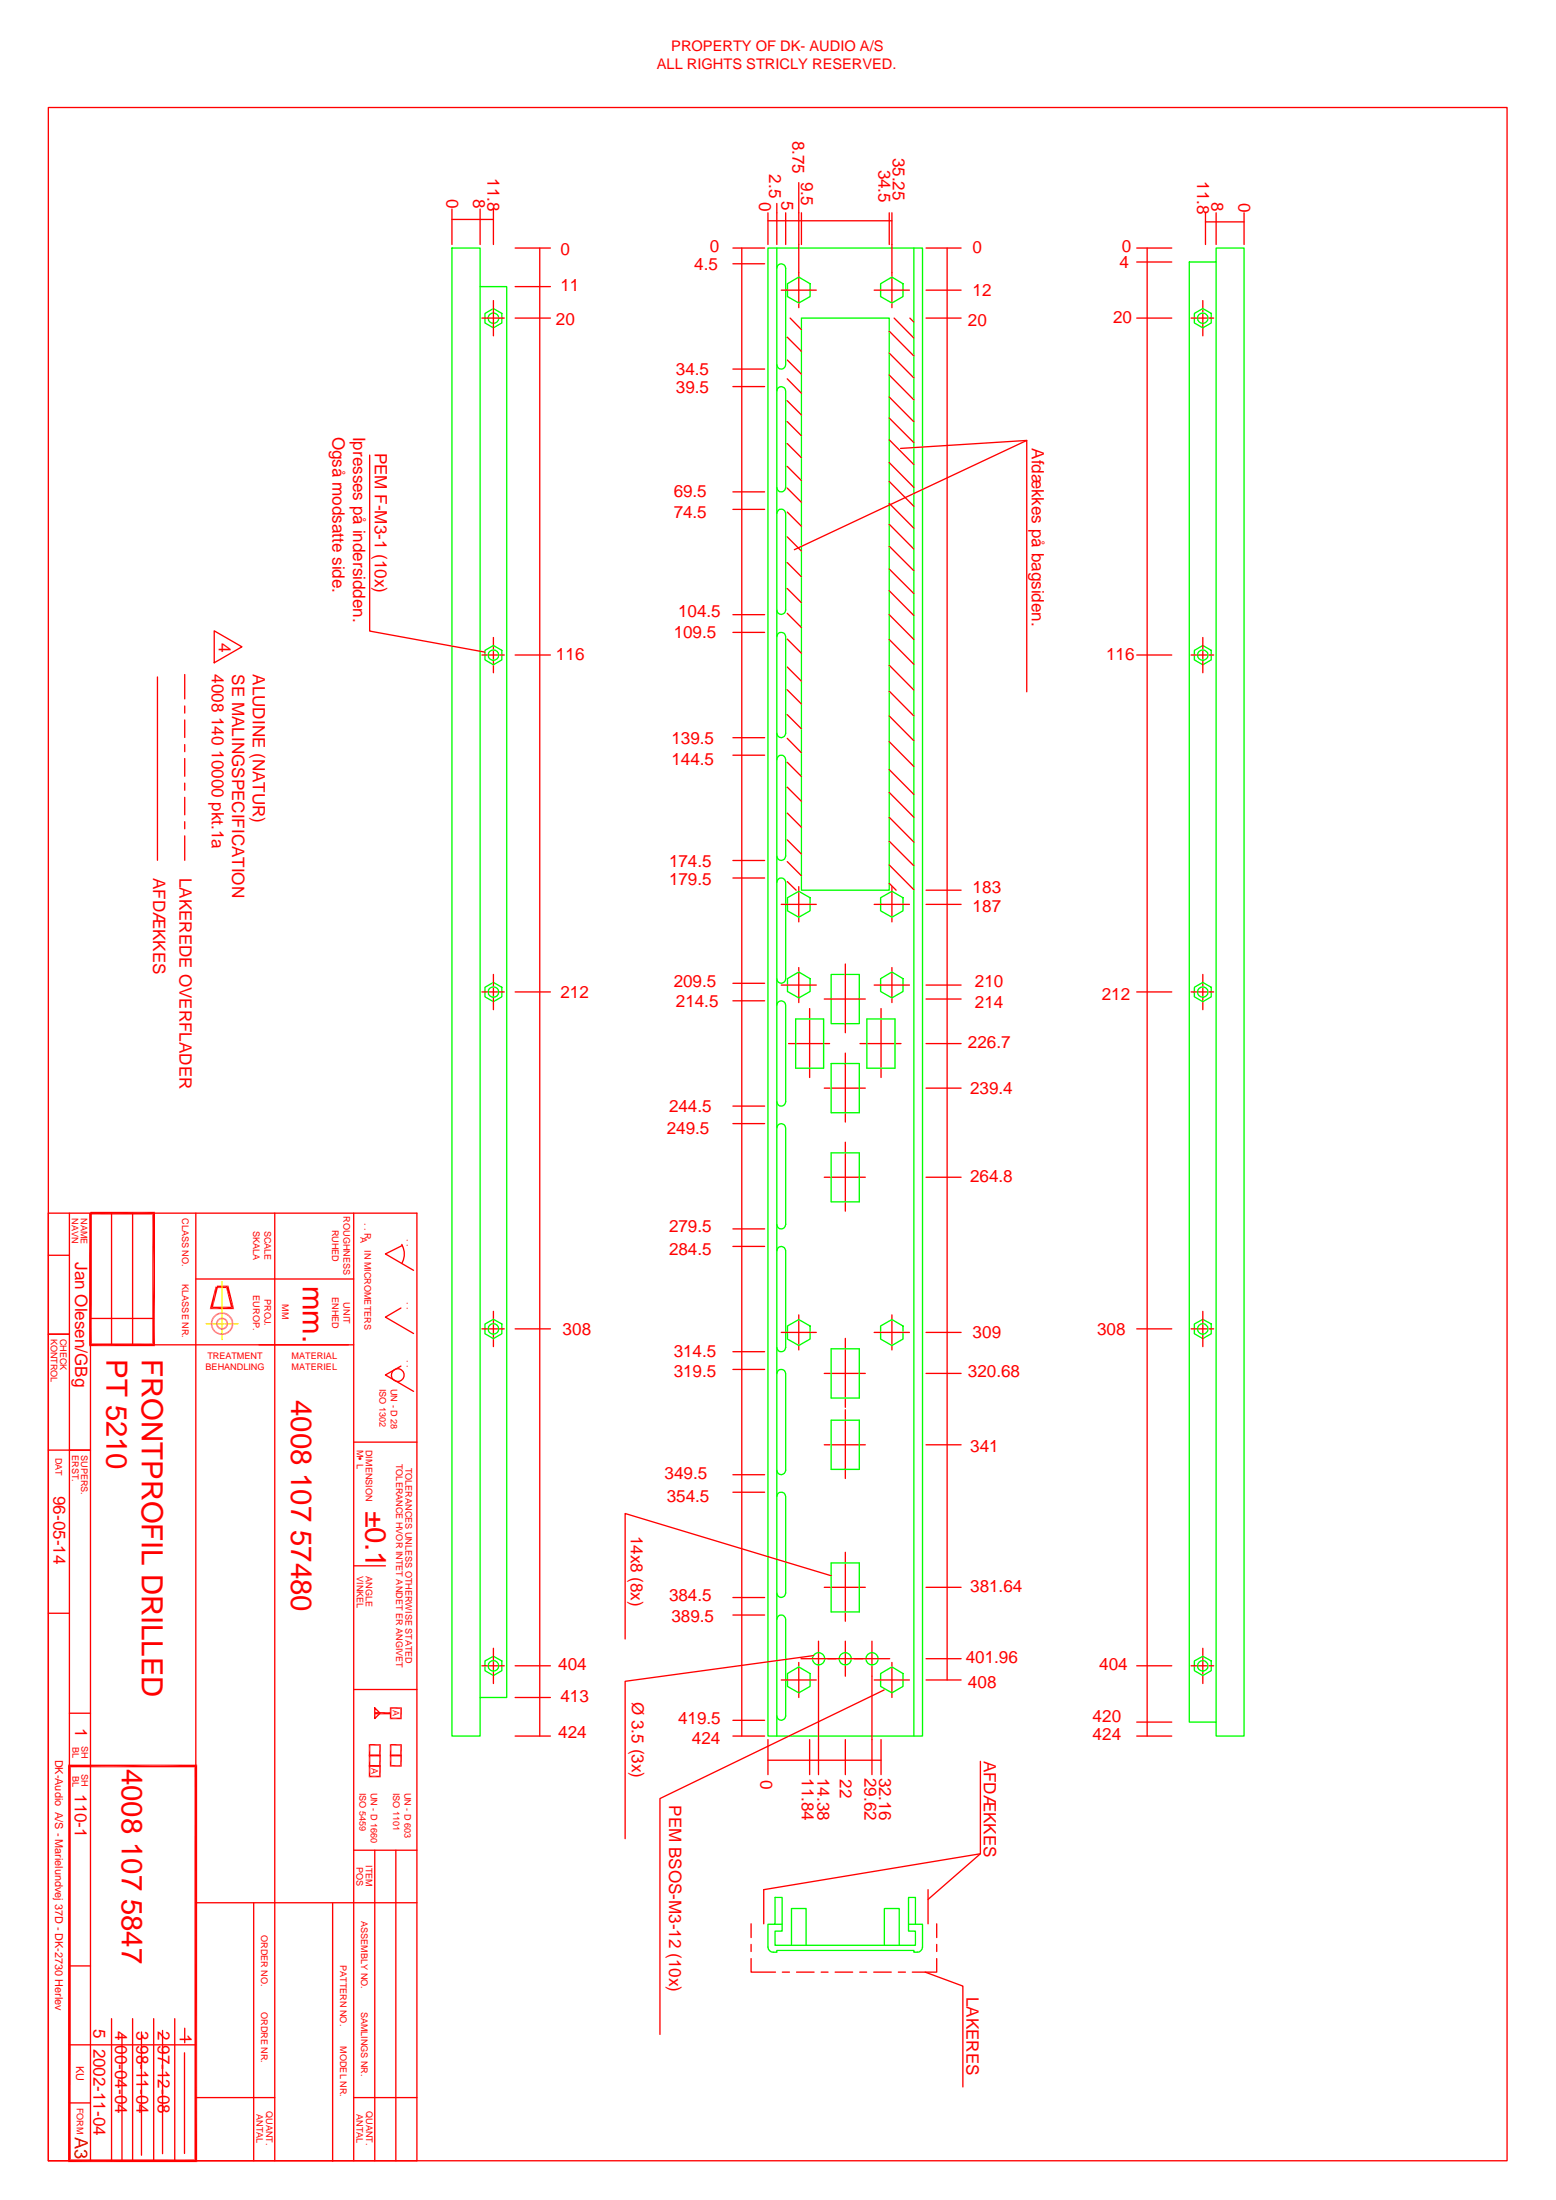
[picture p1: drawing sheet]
<svg xmlns="http://www.w3.org/2000/svg" width="297mm" height="420mm" viewBox="0 0 297 420" stroke-linecap="round" stroke-linejoin="round" font-family="sans-serif">
<g fill="none" stroke="#f00" stroke-width=".25">
<path d="M9.2 231.7v181M37.4 231.7v181M67.5 231.7v181M76.7 237.7a3.7 3.7 0 0 1 0 3.6M76.8 237.9l-3.2 1.6 5.4 3.1M9.2 254.8h4.1M17.3 256.8h50.2M17.3 251.8h12M76.5 249.8l-2.9 1.7 5.4 3.2M13.3 276.9h4M74.8 263.2a1.23 1.23 0 0 1 1.1-1.8 1.23 1.23 0 0 1 1.1 1.7 1.23 1.23 0 0 1-2.1 .3M76.5 260.9l-2.9 1.7 5.4 3.1"/>
<path d="M67.5 299h6.1M13.3 390.5h24.1"/>
</g>
<path d="M74.4 328.2h2.3" fill="none" stroke="#f00" stroke-width=".3"/>
<path d="M74.7 328h1.7l-2 .3z" fill="#f00"/>
<path d="M74.6 326.1v2.2" fill="none" stroke="#f00" stroke-width=".3"/>
<path d="M74.4 326.1l.3 .2v1.7z" fill="#f00"/>
<path d="M74.4 326.2h2.3" fill="none" stroke="#f00" stroke-width=".3"/>
<path d="M74.7 326.3l2-.2-.3 .2z" fill="#f00"/>
<path d="M76.6 326.1v2.2" fill="none" stroke="#f00" stroke-width=".3"/>
<g fill="#f00">
<path d="M76.4 326.3l.3 2-.3-.3z"/>
<path d="M74.7 335.1h1.7l-2 .3z"/>
</g>
<path d="M74.4 335.3h2.3M76.6 333.1v2.3" fill="none" stroke="#f00" stroke-width=".3"/>
<path d="M74.7 333.4l2-.3-.3 .3z" fill="#f00"/>
<path d="M74.4 333.2h2.3M74.6 333.1v2.3" fill="none" stroke="#f00" stroke-width=".3"/>
<path d="M74.4 337.4l.3-.3h1.7z" fill="#f00"/>
<path d="M74.4 337.2h2.3" fill="none" stroke="#f00" stroke-width=".3"/>
<path d="M76.4 335.4l.3 2-.3-.3z" fill="#f00"/>
<path d="M76.6 335.1v2.3" fill="none" stroke="#f00" stroke-width=".3"/>
<path d="M74.7 335.4l2-.3-.3 .3z" fill="#f00"/>
<path d="M74.4 335.3h2.3" fill="none" stroke="#f00" stroke-width=".3"/>
<path d="M74.4 335.1l.3 .3v1.7z" fill="#f00"/>
<path d="M74.6 335.1v2.3" fill="none" stroke="#f00" stroke-width=".3"/>
<path d="M70.4 337.4l.3-.3h1.7z" fill="#f00"/>
<path d="M70.4 337.2h2.3" fill="none" stroke="#f00" stroke-width=".3"/>
<path d="M72.4 335.4l.3 2-.3-.3z" fill="#f00"/>
<path d="M72.5 335.1v2.3" fill="none" stroke="#f00" stroke-width=".3"/>
<path d="M70.7 335.4l2-.3-.3 .3z" fill="#f00"/>
<path d="M70.4 335.3h2.3" fill="none" stroke="#f00" stroke-width=".3"/>
<path d="M70.4 335.1l.3 .3v1.7z" fill="#f00"/>
<path d="M70.5 335.1v2.3" fill="none" stroke="#f00" stroke-width=".3"/>
<path d="M70.7 335.1h1.7l-2 .3z" fill="#f00"/>
<path d="M70.4 335.3h2.3M72.5 333.1v2.3" fill="none" stroke="#f00" stroke-width=".3"/>
<path d="M70.7 333.4l2-.3-.3 .3z" fill="#f00"/>
<path d="M70.4 333.2h2.3M70.4 339.3h2.3M70.5 333.1v2.3" fill="none" stroke="#f00" stroke-width=".3"/>
<path d="M70.4 339.4l.3-.3h1.7z" fill="#f00"/>
<path d="M70.4 337.2h2.3M70.5 337.1v2.3" fill="none" stroke="#f00" stroke-width=".3"/>
<path d="M70.7 337.4l2-.3-.3 .3z" fill="#f00"/>
<path d="M72.5 337.1v2.3" fill="none" stroke="#f00" stroke-width=".3"/>
<path d="M71.5 327.2h3" fill="none" stroke="#f00" stroke-width=".42"/>
<g fill="none" stroke="#f00" stroke-width=".25">
<path d="M9.2 231.7h70.4v181h-70.4M21.3 231.7v25.1M25.3 231.7v25.1M37.4 244.3h30.1M67.5 275.4h12.1M67.5 322.7h12.1M71.5 326.2l1.1 1-1.1 1zM67.5 353.4h12.1M71.5 353.4v59.3M75.6 353.4v59.3M37.4 363.4h42.2M48.4 363.4v49.3"/>
<path d="M63.5 363.5v49.2M37.4 400.6h15.1M67.5 400.6h12.1"/>
</g>
<g fill="#f00">
<path d="M17 231.7h.5v24.9z"/>
<path d="M17 231.7l.5 24.9-.5 .5z"/>
<path d="M17.5 256.6h11.6l-12.1 .5z"/>
<path d="M17 257.1l12.1-.5 .5 .5z"/>
<path d="M29.1 231.9l.5 25.2-.5-.5z"/>
<path d="M29.6 231.4v25.7l-.5-25.2z"/>
<path d="M17.3 231.9l12.3-.5-.5 .5z"/>
<path d="M17.3 231.4h12.3l-12.3 .5z"/>
<path d="M41.1 245.7l.5 .1-.9 3.8z"/>
<path d="M41.1 245.7l-.4 3.9-.7 .4z"/>
<path d="M40 250l.7-.4h3.4z"/>
<path d="M40 250l4.1-.4 .6 .4z"/>
<path d="M43.2 246l1.5 4-.6-.4z"/>
<path d="M43.6 245.5l1.1 4.5-1.5-4z"/>
<path d="M41.4 246l2.2-.5-.4 .5z"/>
<path d="M41.4 245.5h2.2l-2.2 .5z"/>
</g>
<g fill="none" stroke="#ff0" stroke-width=".25">
<path d="M39.4 252.8h.7M40.3 252.8h.2M40.6 252.8h.9M41.7 252.8h.1M42 252.8h.8M42.4 255.2v.6M42.4 244.8v.6M42.4 245.5v.2M42.4 245.8v.9M42.4 246.8v.2M42.4 247.2v.8M42.4 248.2v.2"/>
<path d="M42.4 248.5v.9M42.4 249.6v.1M42.4 249.9v.8M42.4 250.9v.1M42.4 251.2v.9M42.4 252.2v.2M42.4 252.6v.8M42.4 253.6v.1M42.4 253.9v.8M42.4 254.9v.2M43 252.8h.1M43.3 252.8h.9"/>
<path d="M44.3 252.8h.2M44.7 252.8h.7"/>
</g>
<path d="M13.3 231.7v181M9.2 276.9h8.1M9.2 308.1h4.1M13.3 337.3h4" fill="none" stroke="#f00" stroke-width=".25"/>
<g fill="#dd6e6e">
<path d="M42.4 254.7l.6 .2-.6 .1z"/>
<path d="M42.4 254.7l.5-.1 .1 .3z"/>
<path d="M42.9 254.6l.6 .1-.5 .2z"/>
<path d="M42.9 254.6l.4-.2 .2 .3z"/>
<path d="M43.3 254.4l.6-.1-.4 .4z"/>
<path d="M43.3 254.4l.4-.3 .2 .2z"/>
<path d="M43.7 254.1l.6-.2-.4 .4z"/>
<path d="M44 253.7l.3 .2-.6 .2z"/>
<path d="M44 253.7l.5-.3-.2 .5z"/>
<path d="M44.2 253.3l.3 .1-.5 .3z"/>
<path d="M44.5 252.8v.6l-.3-.1z"/>
<path d="M44.2 252.8h.3l-.3 .5z"/>
<path d="M44.5 252.2v.6h-.3z"/>
<path d="M44.2 252.3l.3-.1-.3 .6z"/>
<path d="M44.3 251.7l.2 .5-.3 .1z"/>
<path d="M44 251.9l.3-.2-.1 .6z"/>
<path d="M43.9 251.3l.4 .4-.3 .2z"/>
<path d="M43.7 251.5l.2-.2 .1 .6z"/>
<path d="M43.5 250.9l.4 .4-.2 .2z"/>
<path d="M43.5 250.9l.2 .6-.4-.3z"/>
<path d="M43 250.7l.5 .2-.2 .3z"/>
<path d="M43 250.7l.3 .5-.4-.2z"/>
<path d="M42.4 250.7h.6l-.1 .3z"/>
<path d="M42.4 250.7l.5 .3h-.5z"/>
<path d="M41.8 250.7h.6v.3z"/>
<path d="M41.8 250.7l.6 .3h-.5z"/>
<path d="M41.3 250.9l.5-.2 .1 .3z"/>
<path d="M41.3 250.9l.6 .1-.5 .2z"/>
<path d="M40.9 251.3l.4-.4 .1 .3z"/>
<path d="M40.9 251.3l.5-.1-.3 .3z"/>
<path d="M40.9 251.3l.2 .2-.6 .2z"/>
<path d="M40.5 251.7l.6-.2-.3 .4z"/>
<path d="M40.5 251.7l.3 .2-.5 .3z"/>
<path d="M40.3 252.2l.5-.3-.2 .4z"/>
<path d="M40.3 252.2l.3 .1-.4 .5z"/>
<path d="M40.6 252.3l-.1 .5h-.3z"/>
<path d="M40.2 252.8h.3l-.2 .6z"/>
<path d="M40.5 252.8l.1 .5-.3 .1z"/>
<path d="M40.3 253.4l.3-.1-.1 .6z"/>
<path d="M40.6 253.3l.2 .4-.3 .2z"/>
<path d="M40.5 253.9l.3-.2 .1 .6z"/>
<path d="M40.8 253.7l.3 .4-.2 .2z"/>
<path d="M41.1 254.1l.2 .6-.4-.4z"/>
<path d="M41.1 254.1l.3 .3-.1 .3z"/>
<path d="M41.4 254.4l.4 .5-.5-.2z"/>
<path d="M41.4 254.4l.5 .2-.1 .3z"/>
<path d="M41.9 254.6l.5 .4-.6-.1z"/>
<path d="M41.9 254.6l.5 .1v.3z"/>
<path d="M42.4 253.7l.4 .2-.4 .1z"/>
<path d="M42.4 253.7l.3-.1 .1 .3z"/>
<path d="M42.7 253.6h.5l-.4 .3z"/>
<path d="M42.7 253.6l.3-.2 .2 .2z"/>
<path d="M43 253.4l.5-.2-.3 .4z"/>
<path d="M43.2 253.1l.3 .1-.5 .2z"/>
<path d="M43.2 253.1l.4-.3-.1 .4z"/>
<path d="M43.3 252.8h.3l-.4 .3z"/>
<path d="M43.5 252.3l.1 .5h-.3z"/>
<path d="M43.2 252.5l.3-.2-.2 .5z"/>
<path d="M43.2 252l.3 .3-.3 .2z"/>
<path d="M43.2 252v.5l-.2-.3z"/>
<path d="M42.8 251.7l.4 .3-.2 .2z"/>
<path d="M42.8 251.7l.2 .5-.3-.2z"/>
<path d="M42.4 251.6l.4 .1-.1 .3z"/>
<path d="M42.4 251.6l.3 .4h-.3z"/>
<path d="M42 251.7l.4-.1v.4z"/>
<path d="M42 251.7l.4 .3h-.3z"/>
<path d="M41.6 252l.4-.3 .1 .3z"/>
<path d="M41.6 252h.5l-.3 .2z"/>
<path d="M41.6 252l.2 .2-.5 .1z"/>
<path d="M41.3 252.3l.5-.1-.2 .3z"/>
<path d="M41.3 252.3l.3 .2-.4 .3z"/>
<path d="M41.2 252.8l.4-.3-.1 .3z"/>
<path d="M41.2 252.8h.3l-.2 .4z"/>
<path d="M41.5 252.8l.1 .3-.3 .1z"/>
<path d="M41.3 253.2l.3-.1v.5z"/>
<path d="M41.6 253.1l.2 .3-.2 .2z"/>
<path d="M41.6 253.6l.2-.2 .2 .5z"/>
<path d="M41.8 253.4l.3 .2-.1 .3z"/>
<path d="M42.1 253.6l.3 .4-.4-.1z"/>
<path d="M42.1 253.6l.3 .1v.3z"/>
</g>
<path d="M9.2 239.7h4.1M9.2 254.8h4.1M13.3 327.2h4M13.3 375.5h4M21.3 385.5v27.2M25.3 385.5v27.2M29.3 385.5v27.2M33.4 385.5v27.2M13.3 401.6h4" fill="none" stroke="#f00" stroke-width=".25"/>
<g fill="#f00">
<path d="M13.5 412.4h23.6l-24.1 .5z"/>
<path d="M13 412.9l24.1-.5 .5 .5z"/>
<path d="M37.1 337.5l.5 75.4-.5-.5z"/>
<path d="M37.1 337.5l.5-.5v75.9z"/>
<path d="M13.5 337.5l24.1-.5-.5 .5z"/>
<path d="M13 337h24.6l-24.1 .5z"/>
<path d="M13 337l.5 .5v74.9z"/>
<path d="M13 337l.5 75.4-.5 .5z"/>
</g>
<g fill="none" stroke="#f00" stroke-width=".25">
<path d="M9.2 20.5h278.5v392.2h-278.5zM86.3 39.9v6.8M91.7 39.9v6.8M94.2 39.9v6.8M148.3 38.9v7.8M152.5 34.9v23.9M86.3 41.9h7.9M94.2 57.4v6.7M98.3 47.4h6.8M98.3 54.7h6.8M103 47.4v284.2M139.9 47.4h6.1"/>
<path d="M139.9 50.4h6.1M141.6 47.4v284.2M146.6 40.6v6.1M146.6 42.2h23.7M149.1 55.4h6.7M150 40.6v6.1M153 40.6v6.1M166.9 55.4h6.7M169.8 40.6v6.1M170.3 40.6v18.2M176.8 55.4h6.7M176.8 47.4h6.7"/>
<path d="M180.8 47.4v273.4M217 47.4h6.7M217 50h6.7M219 47.4v284.2M229.6 57.4v6.7M230.1 40.6v6.1M230.1 42.4h7.4M232.2 40.6v6.1M237.5 40.6v6.1M92 60.7h4.3M98.3 60.7h6.8M139.9 70.5h6.1"/>
<path d="M139.9 73.8h6.1M150.3 64.4l2.7 2.7M150.3 68.7l2.7 2.8M150.3 72.3l2.7 2.8M150.3 76.5l2.7 2.7M150.8 60.7l2.2 2.2M169.8 63.2l4.7 4.8M169.8 67.4l4.7 4.8M169.8 71.6l4.7 4.8M169.8 75.8l4.7 4.8M169.8 79.8l4.7 4.7M170.7 60.7l3.8 3.9"/>
<path d="M173.7 60.7l.8 .8M176.8 60.7h6.7M217 60.7h6.7M227.4 60.7h4.3M70.6 86.9v33.6l22 4M139.9 93.9h6.1M139.9 97.3h6.1M150.3 80.5l2.7 2.7M150.3 84.7l2.7 2.7M150.3 89.1l2.7 2.7M150.3 93.2l2.7 2.7M150.3 97.8l2.7 2.7"/>
<path d="M169.8 84l4.7 4.7M169.8 88.3l4.7 4.8M169.8 91.9l4.7 4.8M169.8 96.1l4.7 4.8M196 84.1l-24.1 1.5M139.9 117.4h6.1M150.3 102.5l2.7 2.7M150.3 107.4l2.7 2.8M150.3 112.4l2.7 2.7M150.3 117.1l2.7 2.7M151.6 105l44.4-20.9v48M169.8 100.1l4.7 4.8"/>
<path d="M169.8 104.3l4.7 4.7M169.8 108.7l4.7 4.7M169.8 112.8l4.7 4.8M169.8 117.4l4.7 4.7M30.1 129.3v35M35.3 128.8v4.7M35.3 134.8v1.4M35.3 137.5v3.3M40.9 120.5l5.3 3-5.3 3.1zM92 125.1h4.3M94.2 121.8v6.7M98.3 125.1h6.8"/>
<path d="M139.9 120.8h6.1M150.3 122l2.7 2.8M150.3 127.4l2.7 2.7M150.3 131.7l2.7 2.8M150.3 136.5l2.7 2.7M169.8 122.1l4.7 4.8M169.8 127l4.7 4.8M169.8 132l4.7 4.7M169.8 136.7l4.7 4.8M217 125.1h6.7M227.4 125.1h4.3M229.6 121.8v6.7"/>
<path d="M35.3 142.2v1.4M35.3 144.9v3.4M35.3 149.6v1.3M35.3 152.3v3.3M35.3 156.9v1.4M35.3 159.6v4.7M139.9 140.9h6.1M139.9 144.2h6.1M150.3 141l2.7 2.8M150.3 145.6l2.7 2.7M150.3 150.3l2.7 2.7M150.3 155.3l2.7 2.7"/>
<path d="M169.8 141.6l4.7 4.8M169.8 147l4.7 4.7M169.8 151.3l4.7 4.8M169.8 156.1l4.7 4.7M139.9 164.3h6.1M139.9 167.7h6.1M149.1 172.7h6.7M150.3 160.4l2.7 2.7M150.3 164.5l2.7 2.8M150.3 168.4l1.7 1.6M152.5 169.3v6.8M166.9 172.7h6.7"/>
<path d="M169.8 160.7l4.7 4.7M169.8 165.2l4.7 4.7M169.8 168.7l1.3 1.3M170.3 169.3v6.8M176.8 172.7h6.7M176.8 170h6.7M92 189.4h4.3M94.2 186.1v6.7M98.3 189.4h6.8M139.9 187.8h6.1M139.9 191.1h6.1M149.1 188.1h6.7"/>
<path d="M150.5 199.3h7.9M152.5 184.8v6.7M154.6 192.6v13.2M157.4 190.8h7.8M161.4 184.1v13.1M164.2 199.3h7.8M166.9 188.1h6.7M168.2 192.6v13.2M170.3 184.8v6.7M176.8 190.8h6.7M176.8 199.3h6.7M176.8 188.1h6.7"/>
<path d="M217 189.4h6.7M227.4 189.4h4.3M229.6 186.1v6.7M139.9 211.2h6.1M139.9 214.6h6.1M157.4 207.8h7.8M161.4 201.1v13.2M161.4 218.1v13.2M176.8 207.8h6.7M17.3 231.7v181M52.5 231.7v181M139.9 234.7h6.1"/>
<path d="M139.9 238h6.1M157.4 224.8h7.8M176.8 224.8h6.7M92 253.8h4.3M94.2 250.4v6.8M98.3 253.8h6.8M139.9 258.1h6.1M149.1 254.5h6.7M152.5 251.1v6.7M161.4 255.6v13.2M166.9 254.5h6.7M170.3 251.1v6.7"/>
<path d="M176.8 254.5h6.7M217 253.8h6.7M227.4 253.8h4.3M229.6 250.4v6.8M139.9 261.5h6.1M157.4 275.9h7.8M157.4 262.3h7.8M161.4 269.2v13.2M176.8 275.9h6.7M176.8 262.3h6.7M139.9 281.6h6.1M139.9 285h6.1"/>
<path d="M161.4 296.5v13.1M92 318.1h4.3M94.2 314.8v6.7M98.3 318.1h6.8M139.9 305.1h6.1M139.9 308.4h6.1M152.5 317.5v6.7M152.9 316.8h16.9M155.3 316.2l-36 4.9v30.1M156.3 313.4v25.5M157.4 303.1h7.8M158.7 300.9l-39.4-11.8v23.9"/>
<path d="M161.4 313.4v6.7M166.5 313.4v25.5M170.3 317.5v6.7M176.8 303.1h6.7M176.8 316.8h6.7M217 318.1h6.7M227.4 318.1h4.3M229.6 314.8v6.7M98.3 331.6h6.8M98.3 324.2h6.8M139.9 328.5h6.1M139.9 331.6h6.1"/>
<path d="M146.6 332.2v6.7M146.6 336.2h21.6M149.1 320.8h6.7M154.6 332.2v6.7M161.4 332.2v6.7M166.9 320.8h6.7M168.2 332.2v6.7M168.8 322.7l-42.8 20.8v45M176.8 320.8h6.7M187.2 336.4v17.6l-10 8.8M217 331.6h6.7M217 328.9h6.7"/>
<path d="M187.2 354l-41.4 6.9v6.5M143.4 374.1v2.5h4.6M143.4 367.4v2.6M143.4 371.3v1.4M149.4 376.6h1.3M152.1 376.6h3.3M156.8 376.6h1.3M159.4 376.6h3.4M164.1 376.6h1.3M166.8 376.6h3.3M171.5 376.6h1.3M176.6 376.6l7.2 2.7v19.3"/>
<path d="M177.2 360.9v6.5M178.8 374.1v2.5h-4.6M178.8 367.4v2.6M178.8 371.3v1.4M23.3 388.5v24.2M27 388.1v23.5M31 387.8v23.5M35.2 392v19.3M35.3 387.3v2.8"/>
</g>
<g fill="none" stroke="#0f0" stroke-width=".25">
<path d="M86.3 47.4h5.4v7.3h5v269.5h-5v7.4h-5.4zM91.7 54.7v269.5M92.6 59.9l1.6-1 1.6 1v1.8l-1.6 .9-1.6-.9zM146.6 47.4h29.5v284.2h-29.5zM148.3 51.2a.85 .85 0 0 1 .8-.8 .85 .85 0 0 1 .9 .8v18.4a.85 .85 0 0 1-.9 .9 .85 .85 0 0 1-.8-.9M148.3 47.4v284.2M150.3 54.2l2.2-1.3 2.1 1.3v2.4l-2.1 1.3-2.2-1.3zM168.1 54.2l2.2-1.3 2.1 1.3v2.4l-2.1 1.3-2.2-1.3zM174.5 47.4v284.2M227 50h5.2v-2.6h5.3v284.2h-5.3v-2.7h-5.2zM228 59.9l1.6-1 1.6 1v1.8l-1.6 .9-1.6-.9zM232.2 50v278.9"/>
<path d="M148.3 74.7a.85 .85 0 0 1 .8-.9 .85 .85 0 0 1 .9 .9v18.4a.85 .85 0 0 1-.9 .8 .85 .85 0 0 1-.8-.8M153 60.7h16.8v109.3h-16.8zM148.3 98.1a.85 .85 0 0 1 .8-.9 .85 .85 0 0 1 .9 .9v18.4a.85 .85 0 0 1-.9 .8 .85 .85 0 0 1-.8-.8M92.6 124.2l1.6-.9 1.6 .9v1.8l-1.6 1-1.6-1zM148.3 121.6a.85 .85 0 0 1 .8-.8 .85 .85 0 0 1 .9 .8v18.4a.85 .85 0 0 1-.9 .9 .85 .85 0 0 1-.8-.9M228 124.2l1.6-.9 1.6 .9v1.8l-1.6 1-1.6-1zM148.3 145.1a.85 .85 0 0 1 .8-.9 .85 .85 0 0 1 .9 .9v18.4a.85 .85 0 0 1-.9 .8 .85 .85 0 0 1-.8-.8M148.3 168.5a.85 .85 0 0 1 .8-.8 .85 .85 0 0 1 .9 .8v18.4a.85 .85 0 0 1-.9 .9 .85 .85 0 0 1-.8-.9M150.3 171.4l2.2-1.2 2.1 1.2v2.5l-2.1 1.3-2.2-1.3zM168.1 171.4l2.2-1.2 2.1 1.2v2.5l-2.1 1.3-2.2-1.3zM92.6 188.6l1.6-1 1.6 1v1.8l-1.6 .9-1.6-.9zM148.3 192a.85 .85 0 0 1 .8-.9 .85 .85 0 0 1 .9 .9v18.4a.85 .85 0 0 1-.9 .8 .85 .85 0 0 1-.8-.8"/>
<path d="M150.3 186.9l2.2-1.3 2.1 1.3v2.5l-2.1 1.2-2.2-1.2zM151.9 194.6h5.3v9.4h-5.3zM158.7 186.1h5.3v9.4h-5.3zM165.5 194.6h5.4v9.4h-5.4zM168.1 186.9l2.2-1.3 2.1 1.3v2.5l-2.1 1.2-2.2-1.2zM228 188.6l1.6-1 1.6 1v1.8l-1.6 .9-1.6-.9zM148.3 215.4a.85 .85 0 0 1 .8-.8 .85 .85 0 0 1 .9 .8v18.4a.85 .85 0 0 1-.9 .9 .85 .85 0 0 1-.8-.9M158.7 203.1h5.3v9.4h-5.3zM148.3 238.9a.85 .85 0 0 1 .8-.9 .85 .85 0 0 1 .9 .9v18.4a.85 .85 0 0 1-.9 .8 .85 .85 0 0 1-.8-.8M158.7 220.2h5.3v9.3h-5.3zM92.6 252.9l1.6-.9 1.6 .9v1.8l-1.6 1-1.6-1zM150.3 253.2l2.2-1.2 2.1 1.2v2.5l-2.1 1.3-2.2-1.3z"/>
<path d="M158.7 257.6h5.3v9.4h-5.3zM168.1 253.2l2.2-1.2 2.1 1.2v2.5l-2.1 1.3-2.2-1.3zM228 252.9l1.6-.9 1.6 .9v1.8l-1.6 1-1.6-1zM148.3 262.3a.85 .85 0 0 1 .8-.8 .85 .85 0 0 1 .9 .8v18.5a.85 .85 0 0 1-.9 .8 .85 .85 0 0 1-.8-.8M158.7 271.2h5.3v9.4h-5.3zM148.3 285.8a.85 .85 0 0 1 .8-.8 .85 .85 0 0 1 .9 .8v18.4a.85 .85 0 0 1-.9 .9 .85 .85 0 0 1-.8-.9M158.7 298.5h5.3v9.3h-5.3zM92.6 317.2l1.6-.9 1.6 .9v1.9l-1.6 .9-1.6-.9zM148.3 309.3a.85 .85 0 0 1 .8-.9 .85 .85 0 0 1 .9 .9v18.4a.85 .85 0 0 1-.9 .8 .85 .85 0 0 1-.8-.8M150.3 319.6l2.2-1.3 2.1 1.3v2.5l-2.1 1.2-2.2-1.2zM168.1 319.6l2.2-1.3 2.1 1.3v2.5l-2.1 1.2-2.2-1.2zM228 317.2l1.6-.9 1.6 .9v1.9l-1.6 .9-1.6-.9z"/>
<path d="M148 362.4h1.3v6.4h-1.3v2.7h26.8v-2.7h-1.4v-6.4h1.4v5.1h1.3v4.4a1.18 1.18 0 0 1-1.6 .9v-.3h-26.2v.3a1.22 1.22 0 0 1-1.7-.9v-4.4h1.4zM148 367.5h1.3M151.1 371.5v-7h2.8v7M168.8 371.5v-7h2.9v7M173.4 367.5h1.4"/>
<circle cx="94.2" cy="60.8" r="1"/>
<circle cx="229.6" cy="60.8" r="1"/>
<circle cx="94.2" cy="125.1" r="1"/>
<circle cx="229.6" cy="125.1" r="1"/>
<circle cx="94.2" cy="189.5" r="1"/>
<circle cx="229.6" cy="189.5" r="1"/>
<circle cx="94.2" cy="253.8" r="1"/>
<circle cx="229.6" cy="253.8" r="1"/>
<circle cx="94.2" cy="318.1" r="1"/>
<circle cx="156.3" cy="316.8" r="1.17"/>
<circle cx="161.4" cy="316.8" r="1.17"/>
<circle cx="166.5" cy="316.8" r="1.17"/>
<circle cx="229.6" cy="318.1" r="1"/>
</g>
<g font-size="5.6" fill="#f00">
<text x="57.8" y="245.6" transform="rotate(90 57.8 245.6)">mm.</text>
<text x="20.4" y="259.6" transform="rotate(90 20.4 259.6)">PT 5210</text>
<text x="27.1" y="259.6" transform="rotate(90 27.1 259.6)">FRONTPROFIL DRILLED</text>
<text x="55.6" y="267.4" transform="rotate(90 55.6 267.4)">4008 107 57480</text>
<text x="69.8" y="288.5" transform="rotate(90 69.8 288.5)">±0.1</text>
<text x="23.3" y="337.8" transform="rotate(90 23.3 337.8)">4008 107 5847</text>
</g>
<text font-size="3.5" fill="#b80000" x="14.3" y="408.1" transform="rotate(90 14.3 408.1)">A3</text>
<g font-size="3.3" fill="#f00">
<text x="151.3" y="26.8" transform="rotate(90 151.3 26.8)">8.75</text>
<text x="93" y="34.1" transform="rotate(90 93 34.1)">11.8</text>
<text x="146.9" y="33.3" transform="rotate(90 146.9 33.3)">2.5</text>
<text x="153" y="34.7" transform="rotate(90 153 34.7)">9.5</text>
<text x="167.7" y="32.4" transform="rotate(90 167.7 32.4)">34.5</text>
<text x="170.4" y="30.1" transform="rotate(90 170.4 30.1)">35.25</text>
<text x="228.6" y="34.6" transform="rotate(90 228.6 34.6)">11.8</text>
<text x="85.2" y="37.9" transform="rotate(90 85.2 37.9)">0</text>
<text x="90.3" y="38.1" transform="rotate(90 90.3 38.1)">8</text>
<text x="144.9" y="38.7" transform="rotate(90 144.9 38.7)">0</text>
<text x="149.2" y="38.3" transform="rotate(90 149.2 38.3)">5</text>
<text x="231.3" y="38.5" transform="rotate(90 231.3 38.5)">8</text>
<text x="236.4" y="38.9" transform="rotate(90 236.4 38.9)">0</text>
<text x="107" y="48.7">0</text>
<text x="132.5" y="51.6">4.5</text>
<text x="135.5" y="48.2">0</text>
<text x="185.7" y="48.3">0</text>
<text x="213.7" y="51.2">4</text>
<text x="214.2" y="48.2">0</text>
<text x="107" y="55.6">11</text>
<text x="185.7" y="56.6">12</text>
<text x="106.1" y="62.1">20</text>
<text x="184.8" y="62.2">20</text>
<text x="212.5" y="61.6">20</text>
<text x="129" y="71.5">34.5</text>
<text x="129" y="75.1">39.5</text>
<text x="63.5" y="83.4" transform="rotate(90 63.5 83.4)">Også modsatte side.</text>
<text x="67.4" y="83.4" transform="rotate(90 67.4 83.4)">Ipresses på indersidden.</text>
<text x="71.6" y="86.4" transform="rotate(90 71.6 86.4)">PEM F-M3-1 (10x)</text>
<text x="197" y="85.6" transform="rotate(90 197 85.6)">Afdækkes på bagsiden.</text>
<text x="128.6" y="95">69.5</text>
<text x="128.6" y="98.8">74.5</text>
<text x="129.5" y="117.9">104.5</text>
<text x="41.8" y="122.8" transform="rotate(90 41.8 122.8)">4</text>
<text x="128.6" y="121.8">109.5</text>
<text x="40.4" y="128.8" transform="rotate(90 40.4 128.8)">4008 140 10000 pkt.1a</text>
<text x="44.3" y="128.8" transform="rotate(90 44.3 128.8)">SE MALINGSPECIFICATION</text>
<text x="48.3" y="128.8" transform="rotate(90 48.3 128.8)">ALUDINE (NATUR)</text>
<text x="106.1" y="126.1">116</text>
<text x="211.2" y="126.1">116</text>
<text x="128.2" y="142.2">139.5</text>
<text x="128.2" y="146.1">144.5</text>
<text x="29.2" y="167.6" transform="rotate(90 29.2 167.6)">AFDÆKKES</text>
<text x="34.3" y="167.6" transform="rotate(90 34.3 167.6)">LAKEREDE OVERFLADER</text>
<text x="127.7" y="165.5">174.5</text>
<text x="127.7" y="169">179.5</text>
<text x="185.7" y="170.5">183</text>
<text x="185.7" y="174.2">187</text>
<text x="107" y="190.5">212</text>
<text x="128.6" y="188.5">209.5</text>
<text x="186.1" y="188.5">210</text>
<text x="210.3" y="190.9">212</text>
<text x="129" y="192.4">214.5</text>
<text x="186.1" y="192.4">214</text>
<text x="184.8" y="200.2">226.7</text>
<text x="185.2" y="208.9">239.4</text>
<text x="127.7" y="212.3">244.5</text>
<text x="127.3" y="216.7">249.5</text>
<text x="185.2" y="225.8">264.8</text>
<text x="127.7" y="235.2">279.5</text>
<text x="127.7" y="239.6">284.5</text>
<text x="14.4" y="241" transform="rotate(90 14.4 241)">Jan Olesen/GBg</text>
<text x="107.4" y="255">308</text>
<text x="185.7" y="255.6">309</text>
<text x="209.4" y="254.9">308</text>
<text x="128.6" y="259.1">314.5</text>
<text x="128.6" y="263">319.5</text>
<text x="184.8" y="263">320.68</text>
<text x="185.2" y="277.3">341</text>
<text x="10.2" y="285.7" transform="rotate(90 10.2 285.7)">96-05-14</text>
<text x="126.9" y="282.4">349.5</text>
<text x="127.3" y="286.8">354.5</text>
<text x="120.4" y="293.3" transform="rotate(90 120.4 293.3)">14x8 (8x)</text>
<text x="127.7" y="305.8">384.5</text>
<text x="185.2" y="304.1">381.64</text>
<text x="128.2" y="309.8">389.5</text>
<text x="184.4" y="317.5">401.96</text>
<text x="106.6" y="319">404</text>
<text x="184.8" y="322.3">408</text>
<text x="209.8" y="318.9">404</text>
<text x="14.4" y="330" transform="rotate(90 14.4 330)">1</text>
<text x="107" y="325.1">413</text>
<text x="120.6" y="325" transform="rotate(90 120.6 325)">Ø 3.5 (3x)</text>
<text x="129.5" y="329.2">419.5</text>
<text x="208.6" y="328.9">420</text>
<text x="106.6" y="332">424</text>
<text x="132.1" y="333.1">424</text>
<text x="208.6" y="332.4">424</text>
<text x="145.2" y="339.9" transform="rotate(90 145.2 339.9)">0</text>
<text x="153.1" y="339.6" transform="rotate(90 153.1 339.6)">11.84</text>
<text x="156" y="339.6" transform="rotate(90 156 339.6)">14.38</text>
<text x="160.3" y="339.8" transform="rotate(90 160.3 339.8)">22</text>
<text x="165.1" y="339.6" transform="rotate(90 165.1 339.6)">29.62</text>
<text x="167.8" y="339.5" transform="rotate(90 167.8 339.5)">32.16</text>
<text x="187.8" y="336.3" transform="rotate(90 187.8 336.3)">AFDÆKKES</text>
<text x="14.3" y="342.6" transform="rotate(90 14.3 342.6)">110-1</text>
<text x="127.8" y="344.8" transform="rotate(90 127.8 344.8)">PEM BSOS-M3-12 (10x)</text>
<text x="184.5" y="381.3" transform="rotate(90 184.5 381.3)">LAKERES</text>
<text x="17.9" y="387.6" transform="rotate(90 17.9 387.6)">5 2002-11-04</text>
<text x="22" y="387.9" transform="rotate(90 22 387.9)">4 00-04-04</text>
<text x="26" y="387.9" transform="rotate(90 26 387.9)">3 98-11-04</text>
<text x="30.1" y="387.9" transform="rotate(90 30.1 387.9)">2 97-12-08</text>
<text x="34.3" y="388.5" transform="rotate(90 34.3 388.5)">1</text>
</g>
<g font-size="2.8" fill="#f00">
<text x="128.1" y="9.7">PROPERTY OF DK- AUDIO A/S</text>
<text x="125.4" y="13.2">ALL RIGHTS STRICLY RESERVED.</text>
</g>
<g font-size="2.1" fill="#f00">
<text x="10.5" y="336" transform="rotate(90 10.5 336)">DK-Audio A/S - Marielundvej 37D - DK-2730 Herlev</text>
<text x="14.6" y="394.6" transform="rotate(90 14.6 394.6)">KU</text>
</g>
<g font-size="1.7" fill="#f00">
<text x="13.7" y="232.7" transform="rotate(90 13.7 232.7)">NAVN</text>
<text x="15.5" y="232.7" transform="rotate(90 15.5 232.7)">NAME</text>
<text x="34.8" y="232.6" transform="rotate(90 34.8 232.6)">CLASS NO.</text>
<text x="65.6" y="232.3" transform="rotate(90 65.6 232.3)">ROUGHNESS</text>
<text x="69.6" y="233.6" transform="rotate(90 69.6 233.6)">. . R</text>
<text x="48.3" y="235.1" transform="rotate(90 48.3 235.1)">SKALA</text>
<text x="50.5" y="235" transform="rotate(90 50.5 235)">SCALE</text>
<text x="63.4" y="234.9" transform="rotate(90 63.4 234.9)">RUHED</text>
<text x="68.8" y="236.3" transform="rotate(90 68.8 236.3)">A</text>
<text x="69.6" y="238.7" transform="rotate(90 69.6 238.7)">IN MICROMETERS</text>
<text x="77.6" y="236.7" transform="rotate(90 77.6 236.7)">. .</text>
<text x="34.8" y="245.3" transform="rotate(90 34.8 245.3)">KLASSE NR.</text>
<text x="48.3" y="247.4" transform="rotate(90 48.3 247.4)">EUROP.</text>
<text x="50.5" y="248.2" transform="rotate(90 50.5 248.2)">PROJ.</text>
<text x="53.8" y="249" transform="rotate(90 53.8 249)">MM</text>
<text x="63.4" y="247.7" transform="rotate(90 63.4 247.7)">ENHED</text>
<text x="65.6" y="248.8" transform="rotate(90 65.6 248.8)">UNIT</text>
<text x="77.6" y="248.8" transform="rotate(90 77.6 248.8)">. .</text>
<text x="9.7" y="255.7" transform="rotate(90 9.7 255.7)">KONTROL</text>
<text x="11.5" y="255.7" transform="rotate(90 11.5 255.7)">CHECK</text>
<text x="39.2" y="261.7">BEHANDLING</text>
<text x="39.6" y="259.5">TREATMENT</text>
<text x="55.7" y="259.5">MATERIAL</text>
<text x="55.7" y="261.7">MATERIEL</text>
<text x="77.6" y="259.8" transform="rotate(90 77.6 259.8)">. .</text>
<text x="72.5" y="265.3" transform="rotate(90 72.5 265.3)">ISO 1302</text>
<text x="74.6" y="265.3" transform="rotate(90 74.6 265.3)">UN - D 28</text>
<text x="10.6" y="278.4" transform="rotate(90 10.6 278.4)">DAT</text>
<text x="13.8" y="277.9" transform="rotate(90 13.8 277.9)">ERST.</text>
<text x="15.5" y="277.9" transform="rotate(90 15.5 277.9)">SUPERS.</text>
<text x="68.1" y="276.9" transform="rotate(90 68.1 276.9)">M•L</text>
<text x="69.8" y="276.9" transform="rotate(90 69.8 276.9)">DIMENSION</text>
<text x="75.6" y="279.6" transform="rotate(90 75.6 279.6)">TOLERANCE HVOR INTET ANDET ER ANGIVET</text>
<text x="77.4" y="280.3" transform="rotate(90 77.4 280.3)">TOLERANCES UNLESS OTHERWISE STATED</text>
<text x="68.1" y="301" transform="rotate(90 68.1 301)">VINKEL</text>
<text x="69.8" y="301" transform="rotate(90 69.8 301)">ANGLE</text>
<text x="75" y="326.6" transform="rotate(90 75 326.6)">A</text>
<text x="13.8" y="333.7" transform="rotate(90 13.8 333.7)">BL</text>
<text x="15.6" y="333.4" transform="rotate(90 15.6 333.4)">SH</text>
<text x="13.8" y="339.1" transform="rotate(90 13.8 339.1)">BL</text>
<text x="15.6" y="338.8" transform="rotate(90 15.6 338.8)">SH</text>
<text x="71" y="337.7" transform="rotate(90 71 337.7)">A</text>
<text x="68.6" y="342.3" transform="rotate(90 68.6 342.3)">ISO 5459</text>
<text x="70.8" y="342.3" transform="rotate(90 70.8 342.3)">UN - D 1660</text>
<text x="75.1" y="342.3" transform="rotate(90 75.1 342.3)">ISO 1101</text>
<text x="77.2" y="342.3" transform="rotate(90 77.2 342.3)">UN - D 603</text>
<text x="68.1" y="356.5" transform="rotate(90 68.1 356.5)">POS</text>
<text x="69.8" y="356.2" transform="rotate(90 69.8 356.2)">ITEM</text>
<text x="49.9" y="369.6" transform="rotate(90 49.9 369.6)">ORDER NO.</text>
<text x="69" y="366.9" transform="rotate(90 69 366.9)">ASSEMBLY NO.</text>
<text x="64.9" y="375.3" transform="rotate(90 64.9 375.3)">PATTERN NO.</text>
<text x="49.9" y="384.2" transform="rotate(90 49.9 384.2)">ORDRE NR.</text>
<text x="69" y="384.2" transform="rotate(90 69 384.2)">SAMLINGS NR.</text>
<text x="64.9" y="390.8" transform="rotate(90 64.9 390.8)">MODEL NR.</text>
<text x="14.6" y="402.5" transform="rotate(90 14.6 402.5)">FORM</text>
<text x="48.9" y="403.8" transform="rotate(90 48.9 403.8)">ANTAL</text>
<text x="50.8" y="403.2" transform="rotate(90 50.8 403.2)">QUANT.</text>
<text x="68.1" y="403.8" transform="rotate(90 68.1 403.8)">ANTAL</text>
<text x="69.9" y="403.2" transform="rotate(90 69.9 403.2)">QUANT.</text>
</g>
</svg>
